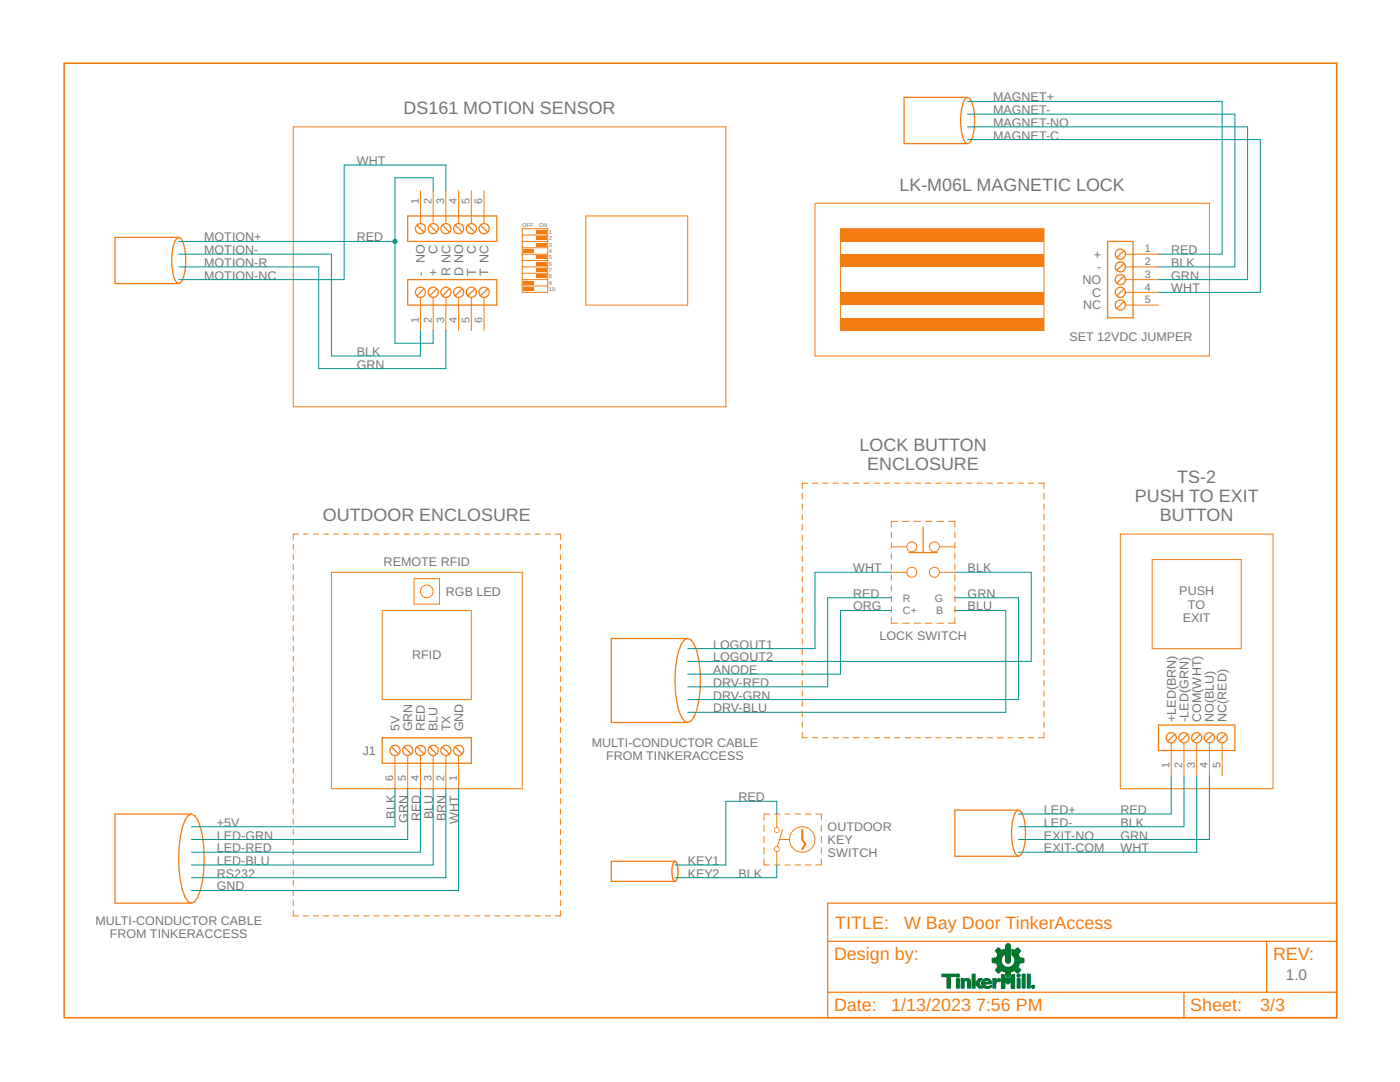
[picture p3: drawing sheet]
<svg xmlns="http://www.w3.org/2000/svg" width="279mm" height="216mm" viewBox="0 0 279 216" stroke-linecap="round" stroke-linejoin="round" font-family="sans-serif">
<g fill="none" stroke="#f57c10" stroke-width=".2">
<path d="M58.5 25.3h86.4v55.9h-86.4zM104.2 45.6h5.1v12.7h-5.1zM104.2 46.9h5.1M104.2 49.4h5.1M104.2 52h5.1M104.2 54.5h5.1M104.2 57.1h5.1M104.2 48.2h5.1M104.2 50.7h5.1M104.2 53.3h5.1M104.2 55.8h5.1M116.9 43.1h20.3v17.8h-20.3z"/>
<path d="M160.1 98.5v1.1M161.1 96.4h-1v1.1M162.2 96.4h1M164.2 96.4h1M166.3 96.4h1M168.3 96.4h1.1M170.3 96.4h1.1M172.4 96.4h1.1M174.5 96.4h1M176.5 96.4h1.1M178.6 96.4h1M180.6 96.4h1.1"/>
<path d="M182.7 96.4h1M184.7 96.4h1.1M186.8 96.4h1M188.8 96.4h1.1M190.9 96.4h1M192.9 96.4h1.1M195 96.4h1M197 96.4h1.1M199.1 96.4h1.1M201.1 96.4h1.1M203.2 96.4h1M205.3 96.4h1"/>
<path d="M207.3 96.4h1v1.1M208.3 98.5v1.1M58.5 108.6v1M58.5 110.6v1.1M58.5 112.7v1M58.5 114.7v1M58.5 116.7v1.1M58.5 118.8v1M59.5 106.6h-1v1M60.5 106.6h1.1M62.5 106.6h1.1M64.6 106.6h1"/>
<path d="M66.1 114.2h38.1v43.2h-38.1zM66.6 106.6h1M68.6 106.6h1M70.6 106.6h1M72.6 106.6h1M74.6 106.6h1M76.6 106.6h1M78.6 106.6h1.1M80.6 106.6h1.1M82.6 115.5h5.1v5h-5.1zM82.7 106.6h1M84.7 106.6h1"/>
<path d="M86.7 106.6h1M88.7 106.6h1M90.7 106.6h1M92.7 106.6h1M94.7 106.6h1.1M96.8 106.6h1M98.8 106.6h1M100.8 106.6h1M102.8 106.6h1M104.8 106.6h1M106.8 106.6h1M108.8 106.6h1"/>
<path d="M110.8 106.6h1v1M111.8 108.6v1M111.8 110.6v1.1M111.8 112.7v1M111.8 114.7v1M111.8 116.7v1.1M111.8 118.8v1M160.1 100.6v1M160.1 102.6v1.1M160.1 104.7v1.1M160.1 106.8v1M160.1 108.8v1.1"/>
<path d="M160.1 110.9v1.1M160.1 113v1.1M160.1 115.1v1M160.1 117.1v1.1M160.1 119.2v1.1M208.3 100.6v1M208.3 102.6v1.1M208.3 104.7v1.1M208.3 106.8v1M208.3 108.8v1.1M208.3 110.9v1.1M208.3 113v1.1"/>
<path d="M208.3 115.1v1M208.3 117.1v1.1M208.3 119.2v1.1M58.5 120.8v1M58.5 122.8v1M58.5 124.9v1M58.5 126.9v1M58.5 128.9v1M58.5 131v1M58.5 133v1M58.5 135v1M58.5 137v1.1"/>
<path d="M58.5 139.1v1M76.3 121.8h17.8v17.8h-17.8zM111.8 120.8v1M111.8 122.8v1M111.8 124.9v1M111.8 126.9v1M111.8 128.9v1M111.8 131v1M111.8 133v1M111.8 135v1M111.8 137v1.1M111.8 139.1v1"/>
<path d="M160.1 121.3v1M160.1 123.3v1.1M160.1 125.4v1.1M160.1 127.5v1.1M160.1 129.6v1M160.1 131.6v1.1M160.1 133.7v1.1M160.1 135.8v1M160.1 137.9v1M160.1 139.9v1.1M208.3 121.3v1M208.3 123.3v1.1"/>
<path d="M208.3 125.4v1.1M208.3 127.5v1.1M208.3 129.6v1M208.3 131.6v1.1M208.3 133.7v1.1M208.3 135.8v1M208.3 137.9v1M208.3 139.9v1.1M58.5 141.1v1M58.5 143.1v1.1M58.5 145.2v1M58.5 147.2v1"/>
<path d="M58.5 149.2v1.1M58.5 151.3v1M58.5 153.3v1M58.5 155.3v1.1M58.5 157.4v1M58.5 159.4v1M111.8 141.1v1M111.8 143.1v1.1M111.8 145.2v1M111.8 147.2v1M111.8 149.2v1.1M111.8 151.3v1"/>
<path d="M111.8 153.3v1M111.8 155.3v1.1M111.8 157.4v1M111.8 159.4v1M160.1 146.1v1.1h1M160.1 142v1.1M160.1 144.1v1M162.2 147.2h1M164.2 147.2h1M166.3 147.2h1M168.3 147.2h1.1M170.3 147.2h1.1"/>
<path d="M172.4 147.2h1.1M174.5 147.2h1M176.5 147.2h1.1M178.6 147.2h1M180.6 147.2h1.1M182.7 147.2h1M184.7 147.2h1.1M186.8 147.2h1M188.8 147.2h1.1M190.9 147.2h1M192.9 147.2h1.1M195 147.2h1"/>
<path d="M197 147.2h1.1M199.1 147.2h1.1M201.1 147.2h1.1M203.2 147.2h1M205.3 147.2h1M208.3 146.1v1.1h-1M208.3 142v1.1M208.3 144.1v1M58.5 161.4v1.1M58.5 163.4v1.1M58.5 165.5v1M58.5 167.5v1.1"/>
<path d="M58.5 169.5v1.1M58.5 171.6v1M58.5 173.6v1M58.5 175.6v1.1M58.5 177.7v1M58.5 179.7v1M111.8 161.4v1.1M111.8 163.4v1.1M111.8 165.5v1M111.8 167.5v1.1M111.8 169.5v1.1M111.8 171.6v1"/>
<path d="M111.8 173.6v1M111.8 175.6v1.1M111.8 177.7v1M111.8 179.7v1M58.5 181.7v1.1h1M60.5 182.8h1.1M62.5 182.8h1.1M64.6 182.8h1M66.6 182.8h1M68.6 182.8h1M70.6 182.8h1M72.6 182.8h1"/>
<path d="M74.6 182.8h1M76.6 182.8h1M78.6 182.8h1.1M80.6 182.8h1.1M82.7 182.8h1M84.7 182.8h1M86.7 182.8h1M88.7 182.8h1M90.7 182.8h1M92.7 182.8h1M94.7 182.8h1.1M96.8 182.8h1"/>
<path d="M98.8 182.8h1M100.8 182.8h1M102.8 182.8h1M104.8 182.8h1M106.8 182.8h1M108.8 182.8h1M111.8 181.7v1.1h-1"/>
<circle cx="85.2" cy="118" r="1.27"/>
</g>
<path d="M137.2 127.4l.7 .3a10.2 10.2 0 0 1 1.8 5.9 21 21 0 0 1-1.2 9.4l-.6 .9-.7 .3M137.2 127.4l-.6 .3a10.2 10.2 0 0 0-1.8 5.9 21 21 0 0 0 1.2 9.4l.6 .9 .6 .3M137.2 127.4h-15.2v16.8h15.2M38.2 162.4l.7 .4a11 11 0 0 1 1.8 6.2 23.5 23.5 0 0 1-1.2 10l-.6 .9-.7 .3M38.2 162.4l-.7 .4a11 11 0 0 0-1.7 6.2 23.5 23.5 0 0 0 1.1 10l.6 .9 .7 .3M38.2 162.4h-15.2v17.8h15.2" fill="none" stroke="#f57c10" stroke-width=".25"/>
<g fill="#f57c10">
<path d="M107 45.9h2.1v.8h-2.1z" fill-rule="evenodd"/>
<path d="M107 48.4h2.1v.8h-2.1z" fill-rule="evenodd"/>
<path d="M107 51h2.1v.7h-2.1z" fill-rule="evenodd"/>
<path d="M107 53.5h2.1v.8h-2.1z" fill-rule="evenodd"/>
<path d="M104.5 56h2v.8h-2z" fill-rule="evenodd"/>
<path d="M107 47.2h2.1v.7h-2.1z" fill-rule="evenodd"/>
<path d="M104.5 49.7h2v.8h-2z" fill-rule="evenodd"/>
<path d="M107 52.2h2.1v.8h-2.1z" fill-rule="evenodd"/>
<path d="M107 54.8h2.1v.7h-2.1z" fill-rule="evenodd"/>
<path d="M104.5 57.3h2v.8h-2z" fill-rule="evenodd"/>
</g>
<g fill="#f57c10">
<path d="M107 45.9h2.1v.8h-2.1zM107 45.9v.8h2.1v-.8z"/>
<path d="M107 48.4h2.1v.8h-2.1zM107 48.4v.8h2.1v-.8z"/>
<path d="M107 51h2.1v.7h-2.1zM107 51v.7h2.1v-.7z"/>
<path d="M107 53.5h2.1v.8h-2.1zM107 53.5v.8h2.1v-.8z"/>
<path d="M104.5 56h2v.8h-2zM104.5 56v.8h2v-.8z"/>
<path d="M107 47.2h2.1v.7h-2.1zM107 47.2v.7h2.1v-.7z"/>
<path d="M104.5 49.7h2v.8h-2zM104.5 49.7v.8h2v-.8z"/>
<path d="M107 52.2h2.1v.8h-2.1zM107 52.2v.8h2.1v-.8z"/>
<path d="M107 54.8h2.1v.7h-2.1zM107 54.8v.7h2.1v-.7z"/>
<path d="M104.5 57.3h2v.8h-2zM104.5 57.3v.8h2v-.8z"/>
</g>
<path d="M35.7 47.4l.3 .1a9.3 9.3 0 0 1 .9 6.8l-.5 1.7-.4 .4-.3 .2M35.7 47.4a2.46 2.46 0 0 0-1.2 2.3 11.7 11.7 0 0 0 .5 6.3l.3 .4 .4 .2M35.7 47.4h-12.7v9.2h12.7" fill="none" stroke="#f57c10" stroke-width=".25"/>
<path d="M162.6 40.6h78.8v30.4h-78.8zM167.7 45.6h40.6v20.4h-40.6z" fill="none" stroke="#f57c10" stroke-width=".2"/>
<g fill="#f57c10">
<path d="M167.7 45.6h40.7v2.6h-40.7z" fill-rule="evenodd"/>
<path d="M167.7 63.4h40.7v2.6h-40.7z" fill-rule="evenodd"/>
<path d="M167.7 50.7h40.7v2.6h-40.7z" fill-rule="evenodd"/>
<path d="M167.7 58.3h40.7v2.6h-40.7z" fill-rule="evenodd"/>
</g>
<g fill="#f57c10">
<path d="M167.7 45.6h40.7v2.6h-40.7zM167.7 45.6v2.6h40.7v-2.6z"/>
<path d="M167.7 63.4h40.7v2.6h-40.7zM167.7 63.4v2.6h40.7v-2.6z"/>
<path d="M167.7 50.7h40.7v2.6h-40.7zM167.7 50.7v2.6h40.7v-2.6z"/>
<path d="M167.7 58.3h40.7v2.6h-40.7zM167.7 58.3v2.6h40.7v-2.6z"/>
</g>
<g fill="none" stroke="#f57c10" stroke-width=".2">
<path d="M223.6 106.6h30.5v50.8h-30.5zM229.9 111.7h17.8v17.7h-17.8zM91.5 152.3v5.1M152.5 171.4v1.2h1M152.5 164.7v1.2M152.5 166.9v1.2M152.5 169.1v1.3M153.5 162.4h-1v1.3M154.6 172.6h1M154.6 162.4h1M156.6 172.6h1.1M156.6 162.4h1.1"/>
<path d="M158.7 172.6h1.1M158.7 162.4h1.1M160.8 172.6h1M160.8 162.4h1M162.8 162.4h1.1v1.3M163.9 164.7v1.2M163.9 166.9v1.2M163.9 169.1v1.3M163.9 171.4v1.2h-1.1"/>
</g>
<g fill="none" stroke="#f57c10" stroke-width=".25">
<path d="M193.1 19.4a2.51 2.51 0 0 1 1.2 2.3 12.1 12.1 0 0 1-.5 6.3l-.3 .5-.4 .2M193.1 19.4l-.4 .2a8.5 8.5 0 0 0-.9 5.6 5.6 5.6 0 0 0 .9 3.3l.4 .2M193.1 19.4h-12.7v9.3h12.7M88.3 149l1.4 1.5M134.7 171.9a3.5 3.5 0 0 1 .4 3.4l-.4 .6M134.7 171.9a3.5 3.5 0 0 0-.4 3.4l.4 .6M134.7 171.9h-12.7v4h12.7M203.3 161.6a2.51 2.51 0 0 1 1.2 2.4 12 12 0 0 1-.5 6.2l-.4 .5-.3 .2M203.3 161.6l-.4 .2a9.3 9.3 0 0 0-.8 6.8l.5 1.6 .3 .5 .4 .2M203.3 161.6h-12.7v9.3h12.7M165.2 180.2h101.6v22.9h-101.6zM165.2 187.8h101.6"/>
<path d="M165.2 198h101.6M236.3 198v5.1M252.8 187.8v10.2"/>
</g>
<path d="M12.8 12.6h254v190.5h-254z" fill="none" stroke="#f57c10" stroke-width=".32"/>
<path d="M88.2 148.9a1.14 1.14 0 0 1 1.8 .3 1.14 1.14 0 0 1-.7 1.7 1.14 1.14 0 0 1-1.5-1.1h.3a.89 .89 0 0 1 1.2-.9 .89 .89 0 0 1 .3 1.5 .89 .89 0 0 1-1.5-.4v-.2h-.3z" fill-rule="evenodd" fill="#f57c10"/>
<path d="M88.2 148.9l.6-.3 .7 .1 .2 .2a1.14 1.14 0 0 1 .4 1.2l-.6 .7h-1l-.5-.4-.2-.6h.3l.3-.7 .5-.2h.5l.5 .6v.5l-.3 .4-.5 .2h-.5l-.4-.4-.1-.4h-.3zM88.2 148.9l-.4 .9h.3l.1 .4 .4 .4h.8l.5-.6-.2-.7-.3-.4h-.5l-.7 .4-.1 .5h-.3l.2 .6 .8 .5 .7-.1 .2-.2 .4-.5-.1-1-.8-.5-.7 .1z" fill="#f57c10"/>
<path d="M83.9 152.3v5.1M86.4 152.3v5.1M89 150.8v6.6" fill="none" stroke="#f57c10" stroke-width=".2"/>
<path d="M76.3 147.2h17.8v5.1h-17.8zM90.8 149l1.4 1.5" fill="none" stroke="#f57c10" stroke-width=".25"/>
<path d="M90.8 148.9a1.14 1.14 0 0 1 1.7 .3 1.14 1.14 0 0 1-.7 1.7 1.14 1.14 0 0 1-1.4-1.1h.2a.89 .89 0 0 1 1.3-.9 .89 .89 0 0 1 .2 1.5 .89 .89 0 0 1-1.4-.4l-.1-.2h-.2z" fill-rule="evenodd" fill="#f57c10"/>
<path d="M90.8 148.9l.6-.3 .6 .1 .3 .2a1.14 1.14 0 0 1 .3 1.2l-.6 .7h-.9l-.5-.4-.2-.6h.2l.4-.7 .4-.2h.5l.5 .6v.5l-.3 .4-.4 .2h-.5l-.4-.4-.2-.4h-.2zM90.8 148.9l-.4 .9h.2l.2 .4 .4 .4h.7l.5-.6-.1-.7-.4-.4h-.5l-.6 .4-.2 .5h-.2l.2 .6 .8 .5 .6-.1 .3-.2 .3-.5-.1-1-.8-.5-.6 .1z" fill="#f57c10"/>
<path d="M91.5 150.8v1.5" fill="none" stroke="#f57c10" stroke-width=".2"/>
<path d="M85.7 149l1.5 1.5" fill="none" stroke="#f57c10" stroke-width=".25"/>
<path d="M85.7 148.9a1.14 1.14 0 0 1 1.8 .3 1.14 1.14 0 0 1-.8 1.7 1.14 1.14 0 0 1-1.4-1.1h.3a.89 .89 0 0 1 1.2-.9 .89 .89 0 0 1 .3 1.5 .89 .89 0 0 1-1.5-.4v-.2h-.3z" fill-rule="evenodd" fill="#f57c10"/>
<path d="M85.7 148.9l.6-.3 .6 .1 .3 .2a1.14 1.14 0 0 1 .3 1.2l-.6 .7h-.9l-.5-.4-.2-.6h.3l.3-.7 .4-.2h.5l.5 .6v.5l-.3 .4-.4 .2h-.5l-.4-.4-.1-.4h-.3zM85.7 148.9l-.4 .9h.3l.1 .4 .4 .4h.7l.5-.6-.1-.7-.4-.4h-.5l-.6 .4-.1 .5h-.3l.2 .6 .8 .5 .6-.1 .3-.2 .3-.5-.1-1-.8-.5-.6 .1z" fill="#f57c10"/>
<path d="M86.4 150.8v1.5" fill="none" stroke="#f57c10" stroke-width=".2"/>
<path d="M83.2 149l1.4 1.5" fill="none" stroke="#f57c10" stroke-width=".25"/>
<path d="M83.2 148.9a1.14 1.14 0 0 1 1.7 .3 1.14 1.14 0 0 1-.7 1.7 1.14 1.14 0 0 1-1.4-1.1h.2a.89 .89 0 0 1 1.2-.9 .89 .89 0 0 1 .3 1.5 .89 .89 0 0 1-1.4-.4l-.1-.2h-.2z" fill-rule="evenodd" fill="#f57c10"/>
<path d="M83.2 148.9l.6-.3 .6 .1 .3 .2a1.14 1.14 0 0 1 .3 1.2l-.6 .7h-1l-.4-.4-.2-.6h.2l.3-.7 .5-.2h.5l.5 .6v.5l-.3 .4-.5 .2h-.5l-.3-.4-.2-.4h-.2zM83.2 148.9l-.4 .9h.2l.2 .4 .3 .4h.8l.5-.6-.1-.7-.4-.4h-.5l-.6 .4-.2 .5h-.2l.2 .6 .8 .5 .6-.1 .3-.2 .3-.5-.1-1-.8-.5-.7 .1z" fill="#f57c10"/>
<path d="M81.4 152.3v5.1M83.9 150.8v1.5" fill="none" stroke="#f57c10" stroke-width=".2"/>
<path d="M80.7 149l1.4 1.5" fill="none" stroke="#f57c10" stroke-width=".25"/>
<path d="M80.6 148.9a1.14 1.14 0 0 1 1.8 .3 1.14 1.14 0 0 1-.8 1.7 1.14 1.14 0 0 1-1.4-1.1h.3a.89 .89 0 0 1 1.2-.9 .89 .89 0 0 1 .3 1.5 .89 .89 0 0 1-1.5-.4v-.2h-.3z" fill-rule="evenodd" fill="#f57c10"/>
<path d="M80.6 148.9l.6-.3 .7 .1 .2 .2a1.14 1.14 0 0 1 .4 1.2l-.6 .7h-1l-.5-.4-.2-.6h.3l.3-.7 .4-.2h.5l.5 .6v.5l-.2 .4-.5 .2h-.5l-.4-.4-.1-.4h-.3zM80.6 148.9l-.4 .9h.3l.1 .4 .4 .4h.7l.5-.6-.1-.7-.4-.4h-.5l-.6 .4-.1 .5h-.3l.2 .6 .8 .5 .7-.1 .2-.2 .4-.5-.2-1-.8-.5-.6 .1z" fill="#f57c10"/>
<path d="M78.8 152.3v5.1M81.4 150.8v1.5" fill="none" stroke="#f57c10" stroke-width=".2"/>
<path d="M78.1 149l1.4 1.5" fill="none" stroke="#f57c10" stroke-width=".25"/>
<path d="M78.1 148.9a1.14 1.14 0 0 1 1.7 .3 1.14 1.14 0 0 1-.7 1.7 1.14 1.14 0 0 1-1.4-1.1h.2a.89 .89 0 0 1 1.3-.9 .89 .89 0 0 1 .2 1.5 .89 .89 0 0 1-1.4-.4l-.1-.2h-.2z" fill-rule="evenodd" fill="#f57c10"/>
<path d="M78.1 148.9l.6-.3 .6 .1 .3 .2a1.14 1.14 0 0 1 .3 1.2l-.6 .7h-.9l-.5-.4-.2-.6h.2l.4-.7 .4-.2h.5l.5 .6v.5l-.3 .4-.4 .2h-.5l-.4-.4-.2-.4h-.2zM78.1 148.9l-.4 .9h.2l.2 .4 .4 .4h.7l.5-.6-.1-.7-.4-.4h-.5l-.6 .4-.2 .5h-.2l.2 .6 .8 .5 .6-.1 .3-.2 .3-.5-.1-1-.8-.5-.6 .1z" fill="#f57c10"/>
<g fill="none" stroke="#f57c10" stroke-width=".2">
<path d="M83.9 60.9v5.1M177.9 109.1h3.1M177.9 114.2h3.1M177.9 106.2v1.1M177.9 108.3v1.1M177.9 110.4v1.2M177.9 112.6v1.1M177.9 114.7v1.1M177.9 116.8v1.2M177.9 119v1.1M179.2 104h-1.3v1.2M180.1 104h1.3"/>
<path d="M182.4 104h1.3M184.7 104h1.3M187 104h1.3M187.5 109.1h3.1M187.5 114.2h3.1M189.3 104h1.3v1.2M190.6 106.2v1.1M190.6 108.3v1.1M190.6 110.4v1.2M190.6 112.6v1.1M190.6 114.7v1.1M190.6 116.8v1.2"/>
<path d="M190.6 119v1.1M177.9 121.1v1.1M177.9 123.2v1.2h1.3M180.1 124.4h1.3M182.4 124.4h1.3M184.7 124.4h1.3M187 124.4h1.3M190.6 123.2v1.2h-1.3M190.6 121.1v1.1M78.8 150.8v1.5"/>
<circle cx="182" cy="109.1" r=".99"/>
<circle cx="182" cy="114.2" r=".99"/>
<circle cx="186.5" cy="109.1" r=".99"/>
<circle cx="186.5" cy="114.2" r=".99"/>
</g>
<path d="M87.2 57.6l-1.5 1.4M181.4 110.3h5.6M184.2 105.2v5.1" fill="none" stroke="#f57c10" stroke-width=".25"/>
<path d="M85.7 57.5a1.14 1.14 0 0 1 1.8 .3 1.14 1.14 0 0 1-.8 1.7 1.14 1.14 0 0 1-1.4-1.2h.3a.89 .89 0 0 1 1.2-.8 .89 .89 0 0 1 .3 1.4 .89 .89 0 0 1-1.5-.3v-.3h-.3z" fill-rule="evenodd" fill="#f57c10"/>
<path d="M85.7 57.5l.6-.3 .9 .3a1.14 1.14 0 0 1 .3 1.2l-.6 .7h-.9l-.5-.5-.2-.6h.3l.3-.6 .4-.3 .5 .1 .5 .6v.5l-.3 .4-.4 .2-.5-.1-.4-.3-.1-.5h-.3zM85.7 57.5l-.4 .8h.3l.1 .5 .4 .3h.7l.5-.5-.1-.8-.4-.3-.5-.1-.6 .4-.1 .5h-.3l.2 .6 .8 .6 .6-.1 .3-.2 .3-.5-.1-1-.8-.5z" fill="#f57c10"/>
<path d="M86.4 59.4v6.6M89 60.9v5.1M91.5 60.9v5.1" fill="none" stroke="#f57c10" stroke-width=".2"/>
<path d="M81.4 55.8h17.7v5.1h-17.7zM84.6 57.6l-1.4 1.4" fill="none" stroke="#f57c10" stroke-width=".25"/>
<path d="M83.2 57.5a1.14 1.14 0 0 1 1.7 .3 1.14 1.14 0 0 1-.7 1.7 1.14 1.14 0 0 1-1.4-1.2h.2a.89 .89 0 0 1 1.2-.8 .89 .89 0 0 1 .3 1.4 .89 .89 0 0 1-1.4-.3l-.1-.3h-.2z" fill-rule="evenodd" fill="#f57c10"/>
<path d="M83.2 57.5l.6-.3 .9 .3a1.14 1.14 0 0 1 .3 1.2l-.6 .7h-1l-.4-.5-.2-.6h.2l.3-.6 .5-.3 .5 .1 .5 .6v.5l-.3 .4-.5 .2-.5-.1-.3-.3-.2-.5h-.2zM83.2 57.5l-.4 .8h.2l.2 .5 .3 .3h.8l.5-.5-.1-.8-.4-.3-.5-.1-.6 .4-.2 .5h-.2l.2 .6 .8 .6 .6-.1 .3-.2 .3-.5-.1-1-.8-.5z" fill="#f57c10"/>
<path d="M83.9 59.4v1.5" fill="none" stroke="#f57c10" stroke-width=".2"/>
<path d="M89.7 57.6l-1.4 1.4" fill="none" stroke="#f57c10" stroke-width=".25"/>
<path d="M88.2 57.5a1.14 1.14 0 0 1 1.8 .3 1.14 1.14 0 0 1-.7 1.7 1.14 1.14 0 0 1-1.5-1.2h.3a.89 .89 0 0 1 1.2-.8 .89 .89 0 0 1 .3 1.4 .89 .89 0 0 1-1.5-.3v-.3h-.3z" fill-rule="evenodd" fill="#f57c10"/>
<path d="M88.2 57.5l.6-.3 .9 .3a1.14 1.14 0 0 1 .4 1.2l-.6 .7h-1l-.5-.5-.2-.6h.3l.3-.6 .5-.3 .5 .1 .5 .6v.5l-.3 .4-.5 .2-.5-.1-.4-.3-.1-.5h-.3zM88.2 57.5l-.4 .8h.3l.1 .5 .4 .3h.8l.5-.5-.2-.8-.3-.3-.5-.1-.7 .4-.1 .5h-.3l.2 .6 .8 .6 .7-.1 .2-.2 .4-.5-.1-1-.8-.5z" fill="#f57c10"/>
<path d="M89 59.4v1.5" fill="none" stroke="#f57c10" stroke-width=".2"/>
<path d="M92.2 57.6l-1.4 1.4" fill="none" stroke="#f57c10" stroke-width=".25"/>
<path d="M90.8 57.5a1.14 1.14 0 0 1 1.7 .3 1.14 1.14 0 0 1-.7 1.7 1.14 1.14 0 0 1-1.4-1.2h.2a.89 .89 0 0 1 1.3-.8 .89 .89 0 0 1 .2 1.4 .89 .89 0 0 1-1.4-.3l-.1-.3h-.2z" fill-rule="evenodd" fill="#f57c10"/>
<path d="M90.8 57.5l.6-.3 .9 .3a1.14 1.14 0 0 1 .3 1.2l-.6 .7h-.9l-.5-.5-.2-.6h.2l.4-.6 .4-.3 .5 .1 .5 .6v.5l-.3 .4-.4 .2-.5-.1-.4-.3-.2-.5h-.2zM90.8 57.5l-.4 .8h.2l.2 .5 .4 .3h.7l.5-.5-.1-.8-.4-.3-.5-.1-.6 .4-.2 .5h-.2l.2 .6 .8 .6 .6-.1 .3-.2 .3-.5-.1-1-.8-.5z" fill="#f57c10"/>
<path d="M91.5 59.4v1.5M94.1 60.9v5.1" fill="none" stroke="#f57c10" stroke-width=".2"/>
<path d="M94.8 57.6l-1.4 1.4" fill="none" stroke="#f57c10" stroke-width=".25"/>
<path d="M93.3 57.5a1.14 1.14 0 0 1 1.8 .3 1.14 1.14 0 0 1-.8 1.7 1.14 1.14 0 0 1-1.4-1.2h.3a.89 .89 0 0 1 1.2-.8 .89 .89 0 0 1 .3 1.4 .89 .89 0 0 1-1.5-.3v-.3h-.3z" fill-rule="evenodd" fill="#f57c10"/>
<path d="M93.3 57.5l.6-.3 .9 .3a1.14 1.14 0 0 1 .4 1.2l-.6 .7h-1l-.5-.5-.2-.6h.3l.3-.6 .4-.3 .5 .1 .5 .6v.5l-.2 .4-.5 .2-.5-.1-.4-.3-.1-.5h-.3zM93.3 57.5l-.4 .8h.3l.1 .5 .4 .3h.7l.5-.5-.1-.8-.4-.3-.5-.1-.6 .4-.1 .5h-.3l.2 .6 .8 .6 .7-.1 .2-.2 .4-.5-.2-1-.8-.5z" fill="#f57c10"/>
<path d="M94.1 59.4v1.5M96.6 60.9v5.1" fill="none" stroke="#f57c10" stroke-width=".2"/>
<path d="M97.3 57.6l-1.4 1.4" fill="none" stroke="#f57c10" stroke-width=".25"/>
<path d="M95.9 57.5a1.14 1.14 0 0 1 1.7 .3 1.14 1.14 0 0 1-.7 1.7 1.14 1.14 0 0 1-1.4-1.2h.2a.89 .89 0 0 1 1.2-.8 .89 .89 0 0 1 .3 1.4 .89 .89 0 0 1-1.4-.3l-.1-.3h-.2v-.3z" fill-rule="evenodd" fill="#f57c10"/>
<path d="M95.9 57.5l.6-.3 .9 .3a1.14 1.14 0 0 1 .3 1.2l-.6 .7h-1l-.4-.5-.2-.6h.2l.3-.6 .5-.3 .5 .1 .5 .6v.5l-.3 .4-.5 .2-.5-.1-.3-.3-.2-.5h-.2v-.3zM95.9 57.5l-.4 .5v.3h.2l.2 .5 .3 .3h.8l.5-.5-.1-.8-.4-.3-.5-.1-.6 .4-.2 .5h-.2l.2 .6 .8 .6 .6-.1 .3-.2 .3-.5-.1-1-.8-.5z" fill="#f57c10"/>
<path d="M83.9 38v5.1M96.6 59.4v1.5" fill="none" stroke="#f57c10" stroke-width=".2"/>
<path d="M85.7 44.9l1.5 1.4" fill="none" stroke="#f57c10" stroke-width=".25"/>
<path d="M85.7 44.8a1.14 1.14 0 0 1 1.8 .3 1.14 1.14 0 0 1-.8 1.7 1.14 1.14 0 0 1-1.4-1.2h.3a.89 .89 0 0 1 1.2-.8 .89 .89 0 0 1 .3 1.5 .89 .89 0 0 1-1.5-.4v-.3h-.3z" fill-rule="evenodd" fill="#f57c10"/>
<path d="M85.7 44.8l.9-.3 .6 .3a1.18 1.18 0 0 1 .3 1.2l-.6 .7-.6 .1-.6-.3-.4-.9h.3l.1-.5 .4-.3 .5-.1 .4 .3 .3 .6-.3 .7-.4 .2-.5-.1-.4-.3-.1-.5h-.3zM85.7 44.8l-.4 .8h.3l.1 .5 .4 .3 .5 .1 .4-.2 .3-.7-.3-.6-.4-.3-.5 .1-.4 .3-.1 .5h-.3l.4 .9 .6 .3 .9-.3 .4-.9-.4-.8-.6-.3z" fill="#f57c10"/>
<path d="M86.4 38v6.6M89 38v5.1M91.5 38v5.1" fill="none" stroke="#f57c10" stroke-width=".2"/>
<path d="M81.4 43.1h17.7v5.1h-17.7zM83.2 44.9l1.4 1.4" fill="none" stroke="#f57c10" stroke-width=".25"/>
<path d="M83.2 44.8a1.14 1.14 0 0 1 1.7 .3 1.14 1.14 0 0 1-.7 1.7 1.14 1.14 0 0 1-1.4-1.2h.2a.89 .89 0 0 1 1.3-.8 .89 .89 0 0 1 .2 1.5 .89 .89 0 0 1-1.4-.4l-.1-.3h-.2z" fill-rule="evenodd" fill="#f57c10"/>
<path d="M83.2 44.8l.9-.3 .6 .3a1.18 1.18 0 0 1 .3 1.2l-.6 .7-.6 .1-.6-.3-.4-.9h.2l.2-.5 .3-.3 .5-.1 .5 .3 .3 .6-.3 .7-.5 .2-.5-.1-.3-.3-.2-.5h-.2zM83.2 44.8l-.4 .8h.2l.2 .5 .3 .3 .5 .1 .5-.2 .3-.7-.3-.6-.5-.3-.5 .1-.3 .3-.2 .5h-.2l.4 .9 .6 .3 .9-.3 .3-.9-.3-.8-.6-.3z" fill="#f57c10"/>
<path d="M83.9 43.1v1.5" fill="none" stroke="#f57c10" stroke-width=".2"/>
<path d="M88.3 44.9l1.4 1.4" fill="none" stroke="#f57c10" stroke-width=".25"/>
<path d="M88.2 44.8a1.14 1.14 0 0 1 1.8 .3 1.14 1.14 0 0 1-.7 1.7 1.14 1.14 0 0 1-1.5-1.2h.3a.89 .89 0 0 1 1.2-.8 .89 .89 0 0 1 .3 1.5 .89 .89 0 0 1-1.5-.4v-.3h-.3z" fill-rule="evenodd" fill="#f57c10"/>
<path d="M88.2 44.8l1-.3 .5 .3a1.18 1.18 0 0 1 .4 1.2l-.6 .7-.7 .1-.6-.3-.4-.9h.3l.1-.5 .4-.3 .5-.1 .5 .3 .3 .6-.3 .7-.5 .2-.5-.1-.4-.3-.1-.5h-.3zM88.2 44.8l-.4 .8h.3l.1 .5 .4 .3 .5 .1 .5-.2 .3-.7-.3-.6-.5-.3-.5 .1-.4 .3-.1 .5h-.3l.4 .9 .6 .3 .9-.3 .4-.9-.4-.8-.5-.3z" fill="#f57c10"/>
<path d="M89 43.1v1.5" fill="none" stroke="#f57c10" stroke-width=".2"/>
<path d="M90.8 44.9l1.4 1.4" fill="none" stroke="#f57c10" stroke-width=".25"/>
<path d="M90.8 44.8a1.14 1.14 0 0 1 1.7 .3 1.14 1.14 0 0 1-.7 1.7 1.14 1.14 0 0 1-1.4-1.2h.2a.89 .89 0 0 1 1.3-.8 .89 .89 0 0 1 .2 1.5 .89 .89 0 0 1-1.4-.4l-.1-.3h-.2z" fill-rule="evenodd" fill="#f57c10"/>
<path d="M90.8 44.8l.9-.3 .6 .3a1.18 1.18 0 0 1 .3 1.2l-.6 .7-.6 .1-.6-.3-.4-.9h.2l.2-.5 .4-.3 .5-.1 .4 .3 .3 .6-.3 .7-.4 .2-.5-.1-.4-.3-.2-.5h-.2zM90.8 44.8l-.4 .8h.2l.2 .5 .4 .3 .5 .1 .4-.2 .3-.7-.3-.6-.4-.3-.5 .1-.4 .3-.2 .5h-.2l.4 .9 .6 .3 .9-.3 .4-.9-.4-.8-.6-.3z" fill="#f57c10"/>
<path d="M94.1 38v5.1M91.5 43.1v1.5" fill="none" stroke="#f57c10" stroke-width=".2"/>
<path d="M93.4 44.9l1.4 1.4" fill="none" stroke="#f57c10" stroke-width=".25"/>
<path d="M93.3 44.8a1.14 1.14 0 0 1 1.8 .3 1.14 1.14 0 0 1-.8 1.7 1.14 1.14 0 0 1-1.4-1.2h.3a.89 .89 0 0 1 1.2-.8 .89 .89 0 0 1 .3 1.5 .89 .89 0 0 1-1.5-.4v-.3h-.3z" fill-rule="evenodd" fill="#f57c10"/>
<path d="M93.3 44.8l.9-.3 .6 .3a1.18 1.18 0 0 1 .4 1.2l-.6 .7-.7 .1-.6-.3-.4-.9h.3l.1-.5 .4-.3 .5-.1 .5 .3 .3 .6-.3 .7-.5 .2-.5-.1-.4-.3-.1-.5h-.3zM93.3 44.8l-.4 .8h.3l.1 .5 .4 .3 .5 .1 .5-.2 .3-.7-.3-.6-.5-.3-.5 .1-.4 .3-.1 .5h-.3l.4 .9 .6 .3 .9-.3 .4-.9-.4-.8-.6-.3z" fill="#f57c10"/>
<path d="M96.6 38v5.1M94.1 43.1v1.5" fill="none" stroke="#f57c10" stroke-width=".2"/>
<path d="M95.9 44.9l1.4 1.4" fill="none" stroke="#f57c10" stroke-width=".25"/>
<path d="M95.9 44.8a1.14 1.14 0 0 1 1.7 .3 1.14 1.14 0 0 1-.7 1.7 1.14 1.14 0 0 1-1.4-1.2h.2a.89 .89 0 0 1 1.3-.8 .89 .89 0 0 1 .2 1.5 .89 .89 0 0 1-1.4-.4l-.1-.3h-.2z" fill-rule="evenodd" fill="#f57c10"/>
<path d="M95.9 44.8l.9-.3 .6 .3a1.18 1.18 0 0 1 .3 1.2l-.6 .7-.6 .1-.6-.3-.4-.9h.2l.2-.5 .3-.3 .5-.1 .5 .3 .3 .6-.3 .7-.5 .2-.5-.1-.3-.3-.2-.5h-.2zM95.9 44.8l-.4 .8h.2l.2 .5 .3 .3 .5 .1 .5-.2 .3-.7-.3-.6-.5-.3-.5 .1-.3 .3-.2 .5h-.2l.4 .9 .6 .3 .9-.3 .3-.9-.3-.8-.6-.3z" fill="#f57c10"/>
<path d="M96.6 43.1v1.5M226.1 50.7h5.1" fill="none" stroke="#f57c10" stroke-width=".2"/>
<path d="M224.3 52.5l-1.4 1.5" fill="none" stroke="#f57c10" stroke-width=".25"/>
<path d="M222.8 52.4a1.14 1.14 0 0 1 1.8 .3 1.14 1.14 0 0 1-.8 1.7 1.14 1.14 0 0 1-1.4-1.1h.3a.88 .88 0 0 1 1.2-.9 .88 .88 0 0 1 .3 1.5 .88 .88 0 0 1-1.5-.4v-.2h-.3l.1-.4z" fill-rule="evenodd" fill="#f57c10"/>
<path d="M222.8 52.4l1-.3 .5 .3a1.14 1.14 0 0 1 .4 1.2l-.4 .5-.5 .3-.7-.1-.5-.4-.2-.6h.3l.3-.7 .7-.2a.89 .89 0 0 1 .6 1.3l-.6 .4-.7-.2-.3-.6h-.3l.1-.4zM222.8 52.4l-.3 .5-.1 .4h.3l.1 .4 .4 .4h.8l.3-.4 .2-.4-.3-.7-.5-.2-.5 .1-.4 .3-.1 .5h-.3l.4 .8 .6 .3 .9-.3 .4-.8-.4-.9-.5-.3z" fill="#f57c10"/>
<path d="M224.6 53.3h6.6M226.1 55.8h5.1M226.1 58.3h5.1" fill="none" stroke="#f57c10" stroke-width=".2"/>
<path d="M221 48.2h5.1v15.2h-5.1zM224.3 50l-1.4 1.4" fill="none" stroke="#f57c10" stroke-width=".25"/>
<path d="M222.8 49.8a1.14 1.14 0 0 1 1.8 .4 1.14 1.14 0 0 1-.8 1.6 1.14 1.14 0 0 1-1.4-1.1h.3a.88 .88 0 0 1 1.2-.8 .88 .88 0 0 1 .3 1.5 .88 .88 0 0 1-1.5-.4v-.3h-.3z" fill-rule="evenodd" fill="#f57c10"/>
<path d="M222.8 49.8l1-.2 .5 .2a1.18 1.18 0 0 1 .4 1.2l-.4 .6-.5 .2h-.7l-.5-.5-.2-.6h.3l.3-.7 .7-.2a.89 .89 0 0 1 .6 1.4l-.6 .4-.7-.2-.3-.7h-.3zM222.8 49.8l-.4 .9h.3l.1 .5 .4 .3h.8l.3-.3 .2-.5-.3-.7-.5-.2-.5 .1-.4 .3-.1 .5h-.3l.4 .9 .6 .2 .9-.2 .4-.9-.4-.9-.5-.2z" fill="#f57c10"/>
<path d="M224.6 50.7h1.5" fill="none" stroke="#f57c10" stroke-width=".2"/>
<path d="M224.3 55.1l-1.4 1.4" fill="none" stroke="#f57c10" stroke-width=".25"/>
<path d="M222.8 54.9a1.14 1.14 0 0 1 1.8 .4 1.14 1.14 0 0 1-.8 1.6 1.14 1.14 0 0 1-1.4-1.1h.3a.88 .88 0 0 1 1.2-.8 .88 .88 0 0 1 .3 1.4 .88 .88 0 0 1-1.5-.4v-.2h-.3l.1-.3z" fill-rule="evenodd" fill="#f57c10"/>
<path d="M222.8 54.9l.6-.2 .9 .2a1.14 1.14 0 0 1 .4 1.2l-.4 .5-.5 .3-.7-.1-.5-.4-.2-.6h.3l.1-.5 .4-.3 .5-.1a.89 .89 0 0 1 .6 1.4l-.6 .4-.7-.2-.3-.7h-.3l.1-.3zM222.8 54.9l-.3 .6-.1 .3h.3l.1 .5 .4 .3h.8l.3-.3 .2-.5-.2-.5-.3-.3h-.8l-.4 .3-.1 .5h-.3l.2 .6 .8 .5 .7-.1 .2-.2 .4-.5-.1-.9-.8-.5z" fill="#f57c10"/>
<path d="M224.6 55.8h1.5" fill="none" stroke="#f57c10" stroke-width=".2"/>
<path d="M224.3 57.6l-1.4 1.4" fill="none" stroke="#f57c10" stroke-width=".25"/>
<path d="M222.8 57.5a1.14 1.14 0 0 1 1.8 .3 1.14 1.14 0 0 1-.8 1.7 1.14 1.14 0 0 1-1.4-1.2h.3a.88 .88 0 0 1 1.2-.8 .88 .88 0 0 1 .3 1.4 .88 .88 0 0 1-1.5-.3v-.3h-.3l.1-.3z" fill-rule="evenodd" fill="#f57c10"/>
<path d="M222.8 57.5l.6-.3 .9 .3a1.14 1.14 0 0 1 .4 1.2l-.4 .5-.5 .3-.7-.1-.5-.5-.2-.6h.3l.1-.5 .4-.3 .5-.1a.89 .89 0 0 1 .6 1.4l-.6 .4-.7-.2-.3-.7h-.3l.1-.3zM222.8 57.5l-.3 .5-.1 .3h.3l.1 .5 .4 .3h.8l.3-.3 .2-.5-.2-.5-.3-.3h-.8l-.4 .3-.1 .5h-.3l.2 .6 .8 .6 .7-.1 .2-.2 .4-.5-.1-1-.8-.5z" fill="#f57c10"/>
<path d="M224.6 58.3h1.5M226.1 60.9h5.1" fill="none" stroke="#f57c10" stroke-width=".2"/>
<path d="M224.3 60.2l-1.4 1.4" fill="none" stroke="#f57c10" stroke-width=".25"/>
<path d="M222.8 60a1.14 1.14 0 0 1 1.8 .4 1.14 1.14 0 0 1-.8 1.6 1.14 1.14 0 0 1-1.4-1.1h.3a.88 .88 0 0 1 1.2-.9 .88 .88 0 0 1 .3 1.5 .88 .88 0 0 1-1.5-.4v-.2h-.3l.1-.4z" fill-rule="evenodd" fill="#f57c10"/>
<path d="M222.8 60l.6-.3 .9 .3a1.14 1.14 0 0 1 .4 1.2l-.4 .5-.5 .3-.7-.1-.5-.4-.2-.6h.3l.1-.5 .4-.4h.5a.89 .89 0 0 1 .6 1.3l-.6 .4-.7-.2-.3-.6h-.3l.1-.4zM222.8 60l-.3 .5-.1 .4h.3l.1 .4 .4 .4h.8l.3-.4 .2-.4-.2-.5-.3-.4h-.8l-.4 .4-.1 .5h-.3l.2 .6 .8 .5 .7-.1 .2-.2 .4-.5-.1-1-.8-.5z" fill="#f57c10"/>
<path d="M224.6 60.9h1.5M233.7 149.8v5" fill="none" stroke="#f57c10" stroke-width=".2"/>
<path d="M237 146.5l-1.4 1.4" fill="none" stroke="#f57c10" stroke-width=".25"/>
<path d="M235.5 146.3a1.14 1.14 0 0 1 1.8 .4 1.14 1.14 0 0 1-.8 1.6 1.14 1.14 0 0 1-1.4-1.1h.3a.88 .88 0 0 1 1.2-.8 .88 .88 0 0 1 .3 1.4 .88 .88 0 0 1-1.5-.4v-.2h-.3l.1-.3z" fill-rule="evenodd" fill="#f57c10"/>
<path d="M235.5 146.3l.6-.2 .9 .2a1.14 1.14 0 0 1-.2 2h-1l-.5-.5-.2-.6h.3l.1-.5 .7-.4 .5 .1 .3 .3 .2 .5-.2 .5-.3 .3-.5 .1-.7-.4-.1-.5h-.3l.1-.3zM235.5 146.3l-.3 .6-.1 .3h.3l.1 .5 .7 .4 .5-.1 .3-.3 .2-.5-.2-.5-.3-.3-.5-.1-.7 .4-.1 .5h-.3l.2 .6 .5 .5h1l.6-.8-.1-.9-.8-.5z" fill="#f57c10"/>
<path d="M236.3 148.2v6.6M238.8 149.8v5M241.4 149.8v5" fill="none" stroke="#f57c10" stroke-width=".2"/>
<path d="M231.2 144.7h15.2v5.1h-15.2zM234.5 146.5l-1.5 1.4" fill="none" stroke="#f57c10" stroke-width=".25"/>
<path d="M233 146.3a1.14 1.14 0 0 1 1.8 .4 1.14 1.14 0 0 1-.8 1.6 1.14 1.14 0 0 1-1.4-1.1h.3a.88 .88 0 0 1 1.2-.8 .88 .88 0 0 1 .2 1.4 .88 .88 0 0 1-1.4-.4v-.2h-.3v-.3z" fill-rule="evenodd" fill="#f57c10"/>
<path d="M233 146.3l.6-.2 .9 .2a1.14 1.14 0 0 1-.3 2h-.9l-.5-.5-.2-.6h.3l.1-.5 .6-.4 .5 .1 .4 .3 .1 .5-.1 .5-.4 .3-.5 .1-.6-.4-.1-.5h-.3v-.3zM233 146.3l-.4 .6v.3h.3l.1 .5 .6 .4 .5-.1 .4-.3 .1-.5-.1-.5-.4-.3-.5-.1-.6 .4-.1 .5h-.3l.2 .6 .5 .5h.9l.6-.8-.1-.9-.8-.5z" fill="#f57c10"/>
<path d="M233.7 148.2v1.6" fill="none" stroke="#f57c10" stroke-width=".2"/>
<path d="M239.5 146.5l-1.4 1.4" fill="none" stroke="#f57c10" stroke-width=".25"/>
<path d="M238.1 146.3a1.14 1.14 0 0 1 1.7 .4 1.14 1.14 0 0 1-.7 1.6 1.14 1.14 0 0 1-1.4-1.1h.2a.88 .88 0 0 1 1.2-.8 .88 .88 0 0 1 .3 1.4 .88 .88 0 0 1-1.4-.4l-.1-.2h-.2v-.3z" fill-rule="evenodd" fill="#f57c10"/>
<path d="M238.1 146.3l.6-.2 .9 .2a1.1 1.1 0 0 1 .3 1.2l-.6 .8h-.9l-.5-.5-.2-.6h.2l.4-.7 .4-.2 .5 .1 .4 .3 .1 .5-.1 .5-.4 .3h-.7l-.4-.3-.2-.5h-.2v-.3zM238.1 146.3l-.4 .6v.3h.2l.2 .5 .6 .4 .5-.1 .4-.3 .1-.5-.1-.5-.4-.3-.5-.1-.6 .4-.2 .5h-.2l.2 .6 .5 .5h.9l.6-.8v-.6l-.1-.3-.8-.5z" fill="#f57c10"/>
<path d="M238.8 148.2v1.6" fill="none" stroke="#f57c10" stroke-width=".2"/>
<path d="M242.1 146.5l-1.5 1.4" fill="none" stroke="#f57c10" stroke-width=".25"/>
<path d="M240.6 146.3a1.14 1.14 0 0 1 1.8 .4 1.14 1.14 0 0 1-.8 1.6 1.14 1.14 0 0 1-1.4-1.1h.3a.88 .88 0 0 1 1.2-.8 .88 .88 0 0 1 .3 1.4 .88 .88 0 0 1-1.5-.4v-.2h-.3l.1-.3z" fill-rule="evenodd" fill="#f57c10"/>
<path d="M240.6 146.3l.6-.2 .9 .2a1.1 1.1 0 0 1 .4 1.2l-.7 .8h-.9l-.5-.5-.2-.6h.3l.3-.7 .4-.2 .5 .1 .4 .3 .2 .5-.3 .7-.5 .2-.5-.1-.4-.3-.1-.5h-.3l.1-.3zM240.6 146.3l-.3 .6-.1 .3h.3l.1 .5 .4 .3 .5 .1 .5-.2 .3-.7-.3-.7-.5-.2-.5 .1-.4 .3-.1 .5h-.3l.2 .6 .8 .5h.6l.3-.2 .4-.6v-.6l-.2-.3-.8-.5z" fill="#f57c10"/>
<path d="M241.4 148.2v1.6M243.9 149.8v5" fill="none" stroke="#f57c10" stroke-width=".2"/>
<path d="M244.6 146.5l-1.4 1.4" fill="none" stroke="#f57c10" stroke-width=".25"/>
<path d="M243.2 146.3a1.14 1.14 0 0 1 1.7 .4 1.14 1.14 0 0 1-.7 1.6 1.14 1.14 0 0 1-1.4-1.1h.2a.88 .88 0 0 1 1.2-.8 .88 .88 0 0 1 .3 1.4 .88 .88 0 0 1-1.4-.4l-.1-.2h-.2v-.3z" fill-rule="evenodd" fill="#f57c10"/>
<path d="M243.2 146.3l.5-.2 .9 .2a1.1 1.1 0 0 1 .4 1.2l-.6 .8h-1l-.4-.5-.2-.6h.2l.3-.7 .5-.2 .5 .1 .3 .3 .2 .5-.3 .7-.5 .2-.5-.1-.3-.3-.2-.5h-.2v-.3zM243.2 146.3l-.4 .6v.3h.2l.2 .5 .3 .3 .5 .1 .5-.2 .3-.7-.3-.7-.5-.2-.5 .1-.3 .3-.2 .5h-.2l.2 .6 .7 .5h.7l.2-.2 .4-.6v-.6l-.1-.3-.8-.5z" fill="#f57c10"/>
<path d="M243.9 148.2v1.6" fill="none" stroke="#f57c10" stroke-width=".2"/>
<g fill="#f57c10">
<path d="M154.6 165.2a.58 .58 0 0 1 .9 .1 .58 .58 0 0 1-.3 .9 .58 .58 0 0 1-.8-.6h.2a.43 .43 0 0 1 .6-.4 .43 .43 0 0 1 .1 .7 .43 .43 0 0 1-.7-.1l-.2-.2z" fill-rule="evenodd"/>
<path d="M154.6 169a.58 .58 0 0 1 .9 .1 .58 .58 0 0 1-.3 .9 .58 .58 0 0 1-.8-.6h.2a.43 .43 0 0 1 .6-.4 .43 .43 0 0 1 .1 .7 .43 .43 0 0 1-.7-.1l-.2-.2z" fill-rule="evenodd"/>
</g>
<g fill="#f57c10">
<path d="M154.6 165.2l.4-.2 .4 .2 .2 .4-.2 .4-.4 .2-.4-.2-.2-.4 .5-.4h.3l.2 .4-.1 .3-.4 .1-.3-.4h-.2zM154.6 165.2l-.2 .4h.2l.3 .4 .4-.1 .1-.3-.2-.4h-.3l-.3 .4h-.2l.2 .4 .4 .2 .4-.2 .2-.4-.2-.4-.4-.2z"/>
<path d="M154.6 169l.4-.2 .4 .2 .2 .4-.2 .4-.4 .2-.4-.2-.2-.4 .5-.4h.3l.2 .4-.1 .3-.4 .1-.3-.4h-.2zM154.6 169l-.2 .4h.2l.3 .4 .4-.1 .1-.3-.2-.4h-.3l-.3 .4h-.2l.2 .4 .4 .2 .4-.2 .2-.4-.2-.4-.4-.2z"/>
</g>
<g fill="none" stroke="#f57c10" stroke-width=".2">
<path d="M155 162.4v2.7M155 169.9v2.7M155.6 167.5h2M156.2 165.5l-1 3.4"/>
<circle cx="160.1" cy="167.5" r="2.54"/>
</g>
<path d="M160.1 165.6v1.9l.6 1-.6 .9" fill="none" stroke="#f57c10" stroke-width=".42"/>
<path d="M86.4 38v-2.5h-7.6v33h7.6v-2.5M35.7 48.2h43.1M177.9 114.2h-15.3v15.2h-25.4M190.6 114.2h15.2v17.8h-68.6M78.8 157.4v7.6h-40.6M81.4 157.4v10.1h-43.2M83.9 157.4v12.7h-45.7M86.4 157.4v15.2h-48.2M89 157.4v17.7h-50.8M91.5 157.4v20.3h-53.3" fill="none" stroke="#009292" stroke-width=".2"/>
<circle cx="78.8" cy="48.2" r=".51" fill="#009292"/>
<path d="M78.3 48.2a.51 .51 0 0 1 1 0 .51 .51 0 0 1-1 0zM78.3 48.2a.51 .51 0 0 0 1 0 .51 .51 0 0 0-1 0z" fill="#009292"/>
<g fill="none" stroke="#009292" stroke-width=".2">
<path d="M89 38v-5.1h-20.3v22.9h-33M193.1 20.2h50.8v30.5h-12.7M193.1 22.8h53.3v30.5h-15.2M193.1 25.3h55.9v30.5h-17.8M193.1 27.9h58.4v30.4h-20.3M35.7 50.7h30.4v20.3h17.8v-5M35.7 53.3h27.9v20.3h25.4v-7.6M177.9 119.3h-12.7v17.8h-28M190.6 119.3h12.7v20.3h-66.1M177.9 121.8h-10.2v12.7h-30.5M190.6 121.8h10.1v20.3h-63.5M233.7 154.8v7.6h-30.4"/>
<path d="M236.3 154.8v10.2h-33M238.8 154.8v15.3h-35.5M241.4 154.8v12.7h-38.1M155 162.4v-2.5h-10.1v12.7h-10.2M155 172.6v2.5h-20.3"/>
</g>
<g fill="#007828" stroke="#007828" stroke-width=".2">
<path d="M199.2 189.1l.8 .5 .4-.2v1.1a1.37 1.37 0 0 0-.3 2 1.37 1.37 0 0 0 2.1 .1 1.37 1.37 0 0 0-.3-2.1v-1.1l.5 .2 .7-.5 .6 .6-.5 .7 .3 .7 .9 .2v.8l-.9 .1-.3 .7 .5 .7-.6 .6-.7-.5-.7 .2-.1 .9h-.8l-.2-.9-.6-.2-.8 .5-.5-.6 .5-.7-.3-.7-.9-.1v-.8l.9-.2 .3-.7-.5-.7z" fill-rule="evenodd"/>
<path d="M200.8 188.4l.5-.1 .3 .4v3.1l-.1 .3-.3 .1-.3-.1-.2-.3v-3z" fill-rule="evenodd"/>
<path d="M199.9 194.5h.5l.2 .6h1.1l.3-.6h.5v2.7h-.7v-1.4l-.7 .6-.5-.6v1.4h-.7z" fill-rule="evenodd"/>
<path d="M188 194.4h2.7v.5h-1v2.3h-.7v-2.3h-1z" fill-rule="evenodd"/>
<path d="M190.9 195.3h.6v1.9h-.6z" fill-rule="evenodd"/>
<path d="M191.8 195.3h.6v.2l.6-.3 .5 .2 .2 .4v1.4h-.6l-.1-1.5a.39 .39 0 0 0-.6 .3v1.2h-.6z" fill-rule="evenodd"/>
<path d="M194 194.4h.6v1.8l.8-.9h.6l-.7 .9 .8 1h-.8l-.7-1v1h-.6z" fill-rule="evenodd"/>
<path d="M196.2 195.5l.7-.3v.4l-.2 .1-.2 .3h.4v.3h-.4l.1 .3 .6 .3 .7-.3v.4l-.9 .2-.8-.2-.3-.7z" fill-rule="evenodd"/>
<path d="M196.9 195.2l.7 .4 .3 .7h-1v-.3h.5l-.2-.3-.3-.1z" fill-rule="evenodd"/>
<path d="M198.1 195.3h.6v.5l.4-.5h.4l.2 .1-.1 .5a.47 .47 0 0 0-.5-.1 .47 .47 0 0 0-.3 .4l-.1 1h-.6z" fill-rule="evenodd"/>
<path d="M203 195.3h.6v1.9h-.6z" fill-rule="evenodd"/>
<path d="M204 194.4h.6v2.8h-.6z" fill-rule="evenodd"/>
<path d="M205 194.4h.6v2.8h-.6z" fill-rule="evenodd"/>
<path d="M206.2 196.7l.2 .3z" fill-rule="evenodd"/>
<path d="M206.1 196.7h.1l-.1 .3z" fill-rule="evenodd"/>
<path d="M206.2 196.6l.3 .3-.3 .3 .3-.3z" fill-rule="evenodd"/>
<path d="M206 196.7l.2-.1-.3 .3 .3 .3-.3-.2z" fill-rule="evenodd"/>
<circle cx="191.2" cy="194.7" r=".33"/>
<circle cx="203.3" cy="194.7" r=".33"/>
</g>
<g font-size="3.6" fill="#757575">
<text x="80.5" y="22.8">DS161 MOTION SENSOR</text>
<text x="179.5" y="38">LK-M06L MAGNETIC LOCK</text>
<text x="171.5" y="90.1">LOCK BUTTON</text>
<text x="173.1" y="93.9">ENCLOSURE</text>
<text x="226.5" y="100.2">PUSH TO EXIT</text>
<text x="235" y="96.4">TS-2</text>
<text x="64.4" y="104">OUTDOOR ENCLOSURE</text>
<text x="231.5" y="104">BUTTON</text>
</g>
<g font-size="3.6" fill="#f57c10">
<text x="166.7" y="185.3">TITLE:</text>
<text x="180.4" y="185.3">W Bay Door TinkerAccess</text>
<text x="166.4" y="191.6">Design by:</text>
<text x="254.1" y="191.6">REV:</text>
<text x="166.4" y="201.8">Date:</text>
<text x="177.9" y="201.8">1/13/2023</text>
<text x="194.8" y="201.8">7:56 PM</text>
<text x="237.6" y="201.8">Sheet:</text>
<text x="251.5" y="201.8">3/3</text>
</g>
<text font-size="3.1" fill="#757575" x="256.6" y="195.5">1.0</text>
<g font-size="2.5" fill="#757575">
<text x="198.2" y="20.2">MAGNET+</text>
<text x="198.2" y="22.8">MAGNET-</text>
<text x="198.2" y="25.3">MAGNET-NO</text>
<text x="198.2" y="27.9">MAGNET-C</text>
<text x="71.2" y="32.9">WHT</text>
<text x="40.7" y="48.2">MOTION+</text>
<text x="40.7" y="50.7">MOTION-</text>
<text x="40.7" y="53.2">MOTION-R</text>
<text x="71.2" y="48.2">RED</text>
<text x="84.8" y="52.6" transform="rotate(-90 84.8 52.6)">NO</text>
<text x="87.3" y="50.6" transform="rotate(-90 87.3 50.6)">C</text>
<text x="95" y="50.6" transform="rotate(-90 95 50.6)">C</text>
<text x="218.3" y="51.6">+</text>
<text x="233.7" y="50.7">RED</text>
<text x="233.7" y="53.2">BLK</text>
<text x="40.7" y="55.8">MOTION-NC</text>
<text x="84.8" y="55.2" transform="rotate(-90 84.8 55.2)">-</text>
<text x="87.3" y="55.2" transform="rotate(-90 87.3 55.2)">+</text>
<text x="89.9" y="55.2" transform="rotate(-90 89.9 55.2)">R NC</text>
<text x="92.4" y="55.2" transform="rotate(-90 92.4 55.2)">D NO</text>
<text x="95" y="55.2" transform="rotate(-90 95 55.2)">T</text>
<text x="97.5" y="55.2" transform="rotate(-90 97.5 55.2)">T NC</text>
<text x="216" y="56.7">NO</text>
<text x="218" y="59.2">C</text>
<text x="219" y="54.1">-</text>
<text x="233.7" y="55.8">GRN</text>
<text x="233.7" y="58.3">WHT</text>
<text x="216.2" y="61.8">NC</text>
<text x="71.2" y="71">BLK</text>
<text x="213.4" y="68.1">SET 12VDC JUMPER</text>
<text x="71.2" y="73.6">GRN</text>
<text x="76.6" y="112.9">REMOTE RFID</text>
<text x="89" y="118.9">RGB LED</text>
<text x="170.3" y="114.2">WHT</text>
<text x="170.3" y="119.3">RED</text>
<text x="193.1" y="114.2">BLK</text>
<text x="193.1" y="119.3">GRN</text>
<text x="235.4" y="118.8">PUSH</text>
<text x="170.3" y="121.8">ORG</text>
<text x="193.1" y="121.8">BLU</text>
<text x="236" y="124.1">EXIT</text>
<text x="237.1" y="121.4">TO</text>
<text x="82.3" y="131.6">RFID</text>
<text x="142.3" y="132">LOGOUT2</text>
<text x="142.3" y="129.4">LOGOUT1</text>
<text x="175.5" y="127.8">LOCK SWITCH</text>
<text x="142.3" y="137">DRV-RED</text>
<text x="142.3" y="134.5">ANODE</text>
<text x="142.3" y="139.6">DRV-GRN</text>
<text x="142.3" y="142.1">DRV-BLU</text>
<text x="79.7" y="145.9" transform="rotate(-90 79.7 145.9)">5V</text>
<text x="82.3" y="145.9" transform="rotate(-90 82.3 145.9)">GRN</text>
<text x="84.8" y="145.9" transform="rotate(-90 84.8 145.9)">RED</text>
<text x="87.3" y="145.9" transform="rotate(-90 87.3 145.9)">BLU</text>
<text x="89.9" y="145.9" transform="rotate(-90 89.9 145.9)">TX</text>
<text x="92.4" y="145.9" transform="rotate(-90 92.4 145.9)">GND</text>
<text x="118.1" y="149">MULTI-CONDUCTOR CABLE</text>
<text x="234.6" y="144" transform="rotate(-90 234.6 144)">+LED(BRN)</text>
<text x="237.2" y="144" transform="rotate(-90 237.2 144)">-LED(GRN)</text>
<text x="239.7" y="144" transform="rotate(-90 239.7 144)">COM(WHT)</text>
<text x="242.3" y="144" transform="rotate(-90 242.3 144)">NO(BLU)</text>
<text x="244.8" y="144" transform="rotate(-90 244.8 144)">NC(RED)</text>
<text x="72.4" y="150.6">J1</text>
<text x="121" y="151.7">FROM TINKERACCESS</text>
<text x="147.4" y="159.9">RED</text>
<text x="43.3" y="165">+5V</text>
<text x="43.3" y="167.5">LED-GRN</text>
<text x="78.8" y="163.4" transform="rotate(-90 78.8 163.4)">BLK</text>
<text x="81.4" y="164.2" transform="rotate(-90 81.4 164.2)">GRN</text>
<text x="83.9" y="163.9" transform="rotate(-90 83.9 163.9)">RED</text>
<text x="86.5" y="163.5" transform="rotate(-90 86.5 163.5)">BLU</text>
<text x="89" y="163.9" transform="rotate(-90 89 163.9)">BRN</text>
<text x="91.5" y="164.4" transform="rotate(-90 91.5 164.4)">WHT</text>
<text x="165.2" y="165.9">OUTDOOR</text>
<text x="208.4" y="162.4">LED+</text>
<text x="208.4" y="165">LED-</text>
<text x="208.4" y="167.5">EXIT-NO</text>
<text x="223.6" y="162.4">RED</text>
<text x="223.6" y="165">BLK</text>
<text x="223.6" y="167.5">GRN</text>
<text x="43.3" y="170.1">LED-RED</text>
<text x="43.3" y="172.6">LED-BLU</text>
<text x="137.2" y="172.6">KEY1</text>
<text x="165.2" y="168.4">KEY</text>
<text x="165.2" y="170.9">SWITCH</text>
<text x="208.4" y="170.1">EXIT-COM</text>
<text x="223.6" y="170.1">WHT</text>
<text x="43.3" y="175.1">RS232</text>
<text x="43.3" y="177.7">GND</text>
<text x="137.2" y="175.1">KEY2</text>
<text x="147.4" y="175.1">BLK</text>
<text x="19" y="184.5">MULTI-CONDUCTOR CABLE</text>
<text x="21.9" y="187.2">FROM TINKERACCESS</text>
</g>
<g font-size="2.1" fill="#757575">
<text x="83.6" y="40.8" transform="rotate(-90 83.6 40.8)">1</text>
<text x="86.1" y="40.8" transform="rotate(-90 86.1 40.8)">2</text>
<text x="88.6" y="40.8" transform="rotate(-90 88.6 40.8)">3</text>
<text x="91.2" y="40.8" transform="rotate(-90 91.2 40.8)">4</text>
<text x="93.7" y="40.8" transform="rotate(-90 93.7 40.8)">5</text>
<text x="96.3" y="40.8" transform="rotate(-90 96.3 40.8)">6</text>
<text x="228.5" y="50.4">1</text>
<text x="228.5" y="52.9">2</text>
<text x="228.5" y="55.4">3</text>
<text x="228.5" y="58">4</text>
<text x="83.6" y="64.4" transform="rotate(-90 83.6 64.4)">1</text>
<text x="86.1" y="64.4" transform="rotate(-90 86.1 64.4)">2</text>
<text x="88.6" y="64.4" transform="rotate(-90 88.6 64.4)">3</text>
<text x="91.2" y="64.4" transform="rotate(-90 91.2 64.4)">4</text>
<text x="93.7" y="64.4" transform="rotate(-90 93.7 64.4)">5</text>
<text x="96.3" y="64.4" transform="rotate(-90 96.3 64.4)">6</text>
<text x="228.5" y="60.5">5</text>
<text x="180.2" y="122.6">C+</text>
<text x="180.2" y="120">R</text>
<text x="186.6" y="120">G</text>
<text x="186.8" y="122.6">B</text>
<text x="78.5" y="155.8" transform="rotate(-90 78.5 155.8)">6</text>
<text x="81" y="155.8" transform="rotate(-90 81 155.8)">5</text>
<text x="83.6" y="155.8" transform="rotate(-90 83.6 155.8)">4</text>
<text x="86.1" y="155.8" transform="rotate(-90 86.1 155.8)">3</text>
<text x="88.6" y="155.8" transform="rotate(-90 88.6 155.8)">2</text>
<text x="91.2" y="155.8" transform="rotate(-90 91.2 155.8)">1</text>
<text x="233.4" y="153.3" transform="rotate(-90 233.4 153.3)">1</text>
<text x="235.9" y="153.3" transform="rotate(-90 235.9 153.3)">2</text>
<text x="238.5" y="153.3" transform="rotate(-90 238.5 153.3)">3</text>
<text x="241" y="153.3" transform="rotate(-90 241 153.3)">4</text>
<text x="243.5" y="153.3" transform="rotate(-90 243.5 153.3)">5</text>
</g>
<g font-size="1.1" fill="#757575">
<text x="104.2" y="45.4">OFF</text>
<text x="107.6" y="45.4">ON</text>
<text x="109.6" y="46.7">1</text>
<text x="109.6" y="47.9">2</text>
<text x="109.6" y="49.2">3</text>
<text x="109.6" y="50.5">4</text>
<text x="109.6" y="51.7">5</text>
<text x="109.6" y="53">6</text>
<text x="109.6" y="54.3">7</text>
<text x="109.6" y="55.6">8</text>
<text x="109.6" y="56.8">9</text>
<text x="109.6" y="58.1">10</text>
</g>
</svg>
